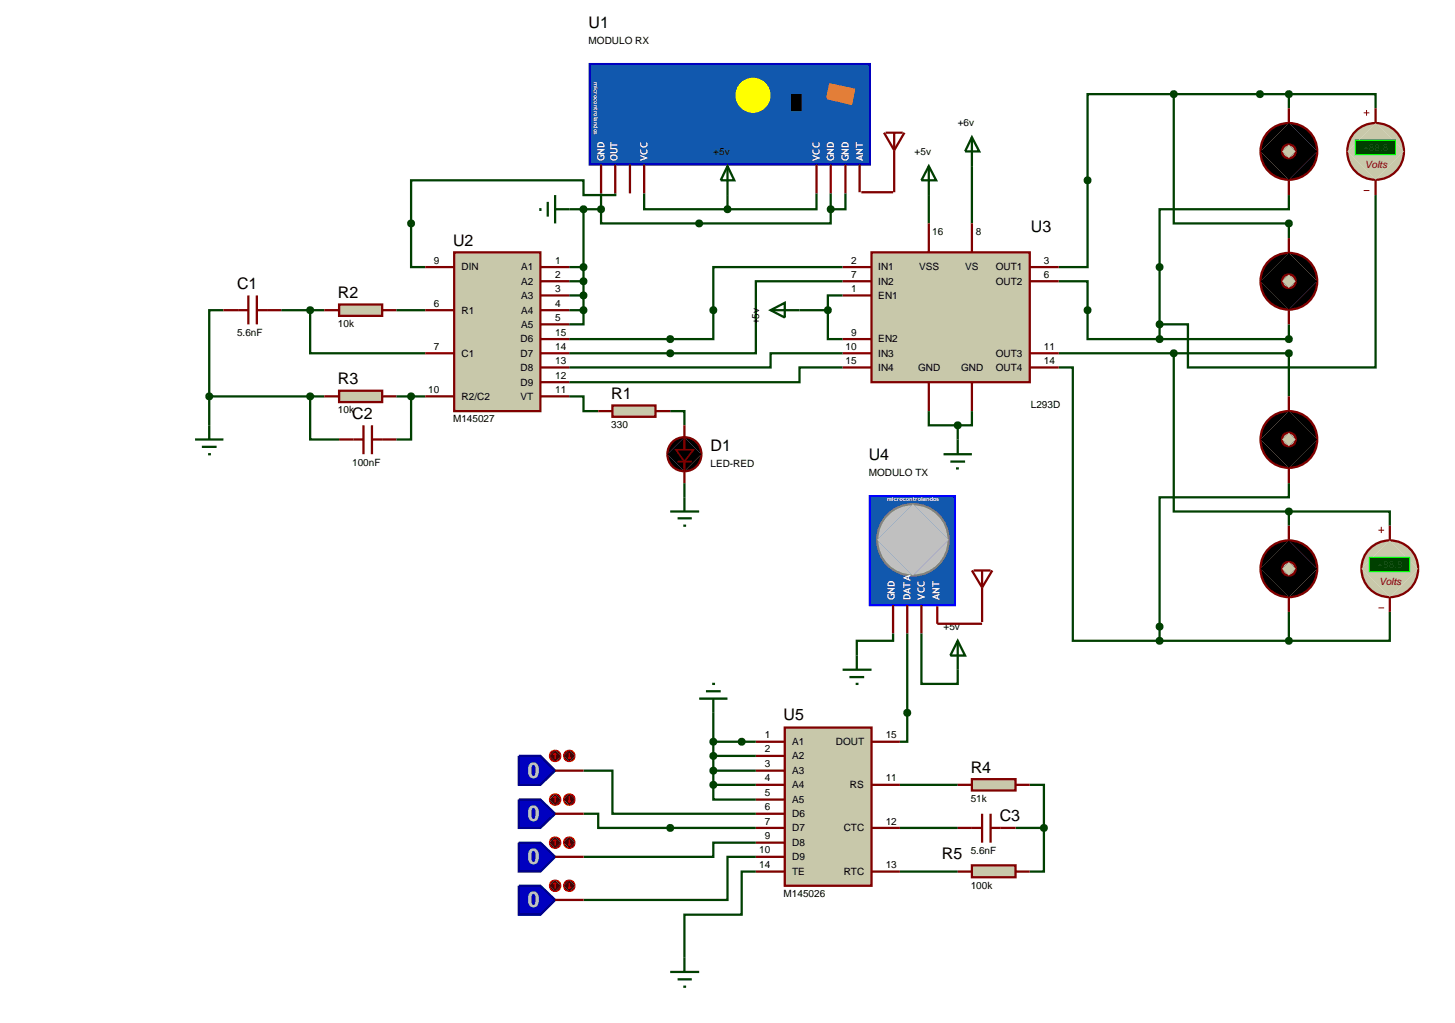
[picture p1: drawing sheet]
<svg xmlns="http://www.w3.org/2000/svg" width="257mm" height="180mm" viewBox="0 0 257 180" stroke-linecap="round" stroke-linejoin="round" font-family="sans-serif">
<g fill="none" stroke="#004000" stroke-width=".4">
<path d="M207 16.6v22.8h20.3v2.6M207 16.6h-15.2v30.5h-5.1M207 16.6h20.3M227.3 16.6h15.3v2.5M227.3 16.6v2.5M100.4 36.9h5.6M102.9 36.9v17.8M106 36.9v2.5h40.5v-2.5M106 34.1v2.8M108.5 34.1v.3h-5.6v-2.6h-30.4v15.3h2.5M113.6 34.1v2.8h14.7M128.3 34.4v2.5"/>
<path d="M144 34.1v2.8h-15.7M146.5 34.1v2.8M149.1 34.1v2.8h-2.6M163.8 34.4v5M171.4 29.3v10.1M227.3 34.4v2.5h-22.8v22.9M242.6 34.4v30.4h-33.1v-7.6h-5M39.4 54.7h-2.5v15.2M49.6 54.7h7.6M54.7 54.7v7.6h20.3M69.9 54.7h5.1M100.4 54.7h2.5"/>
<path d="M100.4 47.1h2.5M100.4 49.6h2.5M100.4 52.1h2.5M102.9 54.7v2.5h-2.5M141 54.7h5M146 54.7v5.1h2.6M148.6 52.1h-2.6v2.6M148.6 47.1h-22.8v12.7h-25.4M148.6 49.6h-15.3v12.7h-32.9M186.7 49.6h5.1v10.2h12.7M227.3 57.2v2.6h-22.8M36.9 69.9h20.3"/>
<path d="M36.9 69.9v5.1M54.7 69.9v7.6h5.1M69.9 69.9h5.1M72.5 69.9v7.6h-2.6M100.4 69.9h2.5v2.6h2.6M118.2 72.5h2.5v2.5M148.6 62.3h-12.7v2.5h-35.5M148.6 64.8h-7.6v2.6h-40.6M163.8 72.5v2.5h5.1M168.9 75v2.5M171.4 72.5v2.5h-2.5M186.7 64.8h2.5v48.2h15.3"/>
<path d="M186.7 62.3h40.6v7.6M207 62.3v27.9h20.3M120.7 85.2v2.5M227.3 85.2v2.5h-22.8v25.3M227.3 90.2h17.8v2.5M227.3 90.2v2.5M157.5 111.7v1.3h-6.4v2.6M160 111.7v19.1h-1.3M162.5 111.7v8.9h6.4v-2.5M204.5 113h22.8M227.3 107.9v5.1M245.1 107.9v5.1h-17.8"/>
<path d="M102.9 135.9h5.1v7.6h25.3M125.8 138.4v2.6h7.5M125.8 138.4h7.5M125.8 125.7v12.7M125.8 135.9h7.5M125.8 133.3h7.5M125.8 130.8h7.5M158.7 138.4h10.2M181.6 138.4h2.5v7.6M102.9 143.5h2.6v2.5h27.8M133.3 148.6h-7.5v2.5h-22.9M133.3 151.1h-5v7.6h-25.4"/>
<path d="M133.3 153.7h-2.5v7.6h-10.1v7.6M158.7 153.7h10.2M158.7 146h10.2M179.1 146h5M184.1 146v7.7h-2.5"/>
</g>
<path d="M104 11.3h49.4v17.7h-49.4z" fill="#1158ae" stroke="#0000c0" stroke-width=".4"/>
<path d="M151.6 29v4.9M151.9 33.9h5.6M155.9 23.4l1.8 3.1M156.2 23.4h3M157.7 23.4v2.8M157.7 26.5v7.4M159.5 23.4l-1.8 3.1" fill="none" stroke="#800000" stroke-width=".4"/>
<path d="M130.5 15a2.9 2.9 0 0 1 2.3-1.1l-2.9 2.9 .1-.7zM132.8 13.9a2.9 2.9 0 0 1 2.9 2.9zM132.8 19.7l2.9-2.9a2.9 2.9 0 0 1-2.9 2.9zM129.9 16.8l2.9 2.9a2.9 2.9 0 0 1-2.9-2.9z" fill="#ff0" stroke="#ff0" stroke-width=".4"/>
<path d="M129.9 16.8l2.9-2.9 2.9 2.9-2.9 2.9z" fill="#ff0"/>
<path d="M146.4 14.9l4.2 .9-.5 2.5-4.2-1z" fill="#ff8000" stroke="#ff8000" stroke-width=".4"/>
<path d="M139.7 16.8h1.5v2.6h-1.5z" fill="#000" stroke="#000" stroke-width=".4"/>
<path d="M106 29v5.1M108.5 29v5.1M111.1 29v5.1M113.6 29v5.1M144 29v5.1M146.5 29v5.1M149.1 29v5.1" fill="none" stroke="#800000" stroke-width=".4"/>
<path d="M80.1 44.5h15.2v28h-15.2z" fill="#c8c8aa" stroke="#800000" stroke-width=".4"/>
<g fill="none" stroke="#800000" stroke-width=".4">
<path d="M75 47.1h5.1M75 54.7h5.1M95.3 47.1h5.1M95.3 49.6h5.1M95.3 52.1h5.1M95.3 54.7h5.1M95.3 57.2h5.1M95.3 59.8h5.1M75 62.3h5.1M75 69.9h5.1M95.3 62.3h5.1M95.3 64.8h5.1"/>
<path d="M95.3 67.4h5.1M95.3 69.9h5.1"/>
</g>
<path d="M153.7 44.5h27.9v22.9h-27.9z" fill="#c8c8aa" stroke="#800000" stroke-width=".4"/>
<g fill="none" stroke="#800000" stroke-width=".4">
<path d="M163.8 39.4v5.1M171.4 39.4v5.1M148.6 47.1h5.1M148.6 49.6h5.1M148.6 52.1h5.1M148.6 59.8h5.1M181.6 47.1h5.1M181.6 49.6h5.1M148.6 62.3h5.1M148.6 64.8h5.1M163.8 67.4v5.1M171.4 67.4v5.1"/>
<path d="M181.6 62.3h5.1M181.6 64.8h5.1"/>
</g>
<path d="M108 71.5h7.6v2h-7.6z" fill="#c8c8aa" stroke="#800000" stroke-width=".4"/>
<path d="M105.5 72.5h2.5M115.6 72.5h2.6" fill="none" stroke="#800000" stroke-width=".4"/>
<path d="M59.8 53.7h7.6v2h-7.6z" fill="#c8c8aa" stroke="#800000" stroke-width=".4"/>
<path d="M57.2 54.7h2.6M67.4 54.7h2.5" fill="none" stroke="#800000" stroke-width=".4"/>
<path d="M59.8 68.9h7.6v2h-7.6z" fill="#c8c8aa" stroke="#800000" stroke-width=".4"/>
<path d="M39.4 54.7h4.4M43.8 52.1v5.1M45.3 52.1v5.1M45.3 54.7h4.3M57.2 69.9h2.6M59.8 77.5h4.3M64.1 75v5.1M65.6 75v5.1M65.6 77.5h4.3M67.4 69.9h2.5M120.7 75v4.3M120.7 81.4v3.8" fill="none" stroke="#800000" stroke-width=".4"/>
<path d="M118.3 78.2a2.97 2.97 0 0 1 2.4-1.1l-3 3 .1-.7zM120.7 77.1a2.95 2.95 0 0 1 3 3zM123.7 80.1a2.95 2.95 0 0 1-3 3zM117.7 80.1l3 3a2.95 2.95 0 0 1-3-3z" fill="#000" stroke="#800000" stroke-width=".4"/>
<path d="M117.7 80.1l3-3 3 3-3 3z" fill="#000"/>
<path d="M119.5 81.4h2.5" fill="none" stroke="#800000" stroke-width=".3"/>
<path d="M119.2 79.3h3.1l-1.6 2.1z" fill="#000" stroke="#800000" stroke-width=".3"/>
<g fill="none" stroke="#004000" stroke-width=".4">
<path d="M95.3 36.7v.5M96.6 35.6v2.6M97.9 36.9h2.5M97.9 34.4v5M128.3 29.3l1.2 2.5h-2.4zM128.3 29.3v5.1M163.8 29.3l1.3 2.5h-2.6zM163.8 29.3v5.1M135.9 54.7l2.5-1.3v2.6zM135.9 54.7h5.1M34.4 77.5h5M35.6 78.8h2.6"/>
<path d="M36.9 75v2.5M36.7 80.1h.5M118.2 90.2h5.1M119.5 91.4h2.5M120.5 92.7h.5M120.7 87.7v2.5M168.9 113l1.3 2.6h-2.6zM168.9 113v5.1"/>
</g>
<path d="M146.1 36.6l.4-.2-.5 .5zM146.5 36.4l.3 .1 .2 .4zM147 36.9l-.1 .3-.4 .2zM146 36.9l.5 .5-.4-.2z" fill="#004000" stroke="#004000" stroke-width=".4"/>
<path d="M146 36.9l.5-.5 .5 .5-.5 .5z" fill="#004000"/>
<path d="M128 36.5l.3-.1-.5 .5zM128.3 36.4l.3 .1 .2 .4zM128.8 36.9l-.1 .3-.4 .2zM127.8 36.9l.5 .5-.4-.2z" fill="#004000" stroke="#004000" stroke-width=".4"/>
<path d="M128.3 36.4l.5 .5-.5 .5-.5-.5z" fill="#004000"/>
<path d="M105.6 36.6l.4-.2-.5 .5zM106 36.4l.3 .1 .2 .4zM106 37.4l.5-.5-.1 .3zM105.5 36.9l.5 .5-.4-.2z" fill="#004000" stroke="#004000" stroke-width=".4"/>
<path d="M106 36.4l.5 .5-.5 .5-.5-.5z" fill="#004000"/>
<path d="M102.5 36.6l.4-.2-.5 .5zM102.9 36.4l.4 .2 .1 .3zM103.4 36.9l-.1 .3-.4 .2zM102.4 36.9l.5 .5-.4-.2z" fill="#004000" stroke="#004000" stroke-width=".4"/>
<path d="M102.4 36.9l.5-.5 .5 .5-.5 .5z" fill="#004000"/>
<path d="M102.6 46.7l.3-.1-.5 .5zM102.9 46.6l.4 .2 .1 .3zM102.9 47.6l.5-.5-.1 .3zM102.4 47.1l.5 .5-.4-.2z" fill="#004000" stroke="#004000" stroke-width=".4"/>
<path d="M102.9 46.6l.5 .5-.5 .5-.5-.5z" fill="#004000"/>
<path d="M102.6 49.2l.3-.1-.5 .5zM102.9 49.1l.4 .2 .1 .3zM103.4 49.6l-.1 .3-.4 .2zM102.4 49.6l.5 .5-.4-.2z" fill="#004000" stroke="#004000" stroke-width=".4"/>
<path d="M102.4 49.6l.5-.5 .5 .5-.5 .5z" fill="#004000"/>
<path d="M102.6 51.7l.3-.1-.5 .5zM102.9 51.6l.3 .1 .2 .4zM102.9 52.6l.5-.5-.1 .3zM102.4 52.1l.5 .5-.4-.2z" fill="#004000" stroke="#004000" stroke-width=".4"/>
<path d="M102.4 52.1l.5-.5 .5 .5-.5 .5z" fill="#004000"/>
<path d="M102.6 54.3l.3-.1-.5 .5zM102.9 54.2l.3 .1 .2 .4zM103.4 54.7l-.1 .3-.4 .2zM102.4 54.7l.5 .5-.4-.2z" fill="#004000" stroke="#004000" stroke-width=".4"/>
<path d="M102.4 54.7l.5-.5 .5 .5-.5 .5z" fill="#004000"/>
<path d="M72.1 69.6l.4-.2-.5 .5zM72.5 69.4l.4 .2 .1 .3zM72.5 70.4l.5-.5-.1 .3zM72 69.9l.5 .5-.3-.1z" fill="#004000" stroke="#004000" stroke-width=".4"/>
<path d="M72.5 69.4l.5 .5-.5 .5-.5-.5z" fill="#004000"/>
<path d="M54.3 54.4l.4-.2-.5 .5zM54.7 54.2l.3 .1 .2 .4zM54.7 55.2l.5-.5-.2 .4zM54.2 54.7l.5 .5-.4-.2z" fill="#004000" stroke="#004000" stroke-width=".4"/>
<path d="M54.2 54.7l.5-.5 .5 .5-.5 .5z" fill="#004000"/>
<path d="M54.4 69.5l.3-.1-.5 .5zM54.7 69.4l.3 .1 .2 .4zM54.7 70.4l.5-.5-.2 .4zM54.2 69.9l.5 .5-.4-.2z" fill="#004000" stroke="#004000" stroke-width=".4"/>
<path d="M54.7 69.4l.5 .5-.5 .5-.5-.5z" fill="#004000"/>
<path d="M36.6 69.5l.3-.1-.5 .5zM36.9 69.4l.4 .2 .1 .3zM36.9 70.4l.5-.5-.2 .4zM36.4 69.9l.5 .5-.4-.2z" fill="#004000" stroke="#004000" stroke-width=".4"/>
<path d="M36.9 69.4l.5 .5-.5 .5-.5-.5z" fill="#004000"/>
<path d="M145.7 54.3l.3-.1-.5 .5zM146 54.2l.3 .1 .2 .4zM146 55.2l.5-.5-.2 .4zM145.5 54.7l.5 .5-.4-.2z" fill="#004000" stroke="#004000" stroke-width=".4"/>
<path d="M145.5 54.7l.5-.5 .5 .5-.5 .5z" fill="#004000"/>
<path d="M168.9 77.5v2.6M166.4 80.1h5M167.6 81.4h2.6M168.6 82.6h.5" fill="none" stroke="#004000" stroke-width=".4"/>
<path d="M168.5 74.7l.4-.2-.5 .5zM168.9 74.5l.4 .2 .1 .3zM169.4 75l-.1 .3-.4 .2zM168.4 75l.5 .5-.4-.2z" fill="#004000" stroke="#004000" stroke-width=".4"/>
<path d="M168.4 75l.5-.5 .5 .5-.5 .5z" fill="#004000"/>
<path d="M204.2 59.4l.3-.1-.5 .5zM204.5 59.3l.4 .2 .1 .3zM205 59.8l-.1 .3-.4 .2zM204 59.8l.5 .5-.4-.2z" fill="#004000" stroke="#004000" stroke-width=".4"/>
<path d="M204.5 59.3l.5 .5-.5 .5-.5-.5z" fill="#004000"/>
<path d="M206.6 16.3l.4-.2-.5 .5zM207 16.1l.4 .2 .1 .3zM207 17.1l.5-.5-.1 .3zM206.5 16.6l.5 .5-.3-.1z" fill="#004000" stroke="#004000" stroke-width=".4"/>
<path d="M206.5 16.6l.5-.5 .5 .5-.5 .5z" fill="#004000"/>
<path d="M204.1 112.7l.4-.2-.5 .5zM204.5 112.5l.4 .2 .1 .3zM205 113l-.1 .3-.4 .2zM204 113l.5 .5-.4-.2z" fill="#004000" stroke="#004000" stroke-width=".4"/>
<path d="M204.5 112.5l.5 .5-.5 .5-.5-.5z" fill="#004000"/>
<path d="M206.6 62l.4-.2-.5 .5zM207 61.8l.4 .2 .1 .3zM207.5 62.3l-.1 .3-.4 .2zM206.5 62.3l.5 .5-.4-.2z" fill="#004000" stroke="#004000" stroke-width=".4"/>
<path d="M206.5 62.3l.5-.5 .5 .5-.5 .5z" fill="#004000"/>
<path d="M153.4 87.5h15v19.2h-15z" fill="#1158ae" stroke="#00f" stroke-width=".4"/>
<path d="M156.5 90.7a6.3 6.3 0 0 1 4.5-1.8l-6.3 6.3a6.3 6.3 0 0 1 1.8-4.5zM161 88.9a6.3 6.3 0 0 1 6.3 6.3zM161 101.5l6.3-6.3a6.3 6.3 0 0 1-6.3 6.3zM154.7 95.2l6.3 6.3a6.3 6.3 0 0 1-6.3-6.3z" fill="#c0c0c0" stroke="#808080" stroke-width=".4"/>
<path d="M154.7 95.2l6.3-6.3 6.3 6.3-6.3 6.3z" fill="#c0c0c0"/>
<path d="M157.5 106.7v5M160 106.7v5M162.5 106.7v5M165.3 106.9v3.1h7.9M171.4 100.6l1.8 3M171.7 100.6h3M173.2 100.6v2.8M173.2 103.6v6.1M175 100.6l-1.8 3" fill="none" stroke="#800000" stroke-width=".4"/>
<path d="M138.4 128.3h15.3v27.9h-15.3z" fill="#c8c8aa" stroke="#800000" stroke-width=".4"/>
<g fill="none" stroke="#800000" stroke-width=".4">
<path d="M133.3 130.8h5.1M133.3 133.3h5.1M133.3 135.9h5.1M133.3 138.4h5.1M153.7 130.8h5M153.7 138.4h5M133.3 141h5.1M133.3 143.5h5.1M133.3 146h5.1M133.3 148.6h5.1M133.3 151.1h5.1M133.3 153.7h5.1"/>
<path d="M153.7 146h5M153.7 153.7h5"/>
</g>
<path d="M171.4 137.4h7.7v2h-7.7z" fill="#c8c8aa" stroke="#800000" stroke-width=".4"/>
<path d="M168.9 138.4h2.5M179.1 138.4h2.5" fill="none" stroke="#800000" stroke-width=".4"/>
<path d="M171.4 152.6h7.7v2.1h-7.7z" fill="#c8c8aa" stroke="#800000" stroke-width=".4"/>
<path d="M168.9 153.7h2.5M168.9 146h4.3M173.2 143.5v5.1M174.7 143.5v5.1M174.7 146h4.4M179.1 153.7h2.5" fill="none" stroke="#800000" stroke-width=".4"/>
<path d="M183.7 145.7l.4-.2-.5 .5zM184.1 145.5l.3 .1 .2 .4zM184.1 146.5l.5-.5-.1 .3zM183.6 146l.5 .5-.4-.2z" fill="#004000" stroke="#004000" stroke-width=".4"/>
<path d="M184.1 145.5l.5 .5-.5 .5-.5-.5z" fill="#004000"/>
<path d="M91.5 133.3h3.8l2.6 2.6-2.6 2.5h-3.8z" fill="#0000c0" stroke="#000080" stroke-width=".4"/>
<path d="M97.9 135.9h5" fill="none" stroke="#800000" stroke-width=".4"/>
<path d="M97.2 132.6l.7-.3-1 1zM97.9 132.3a.94 .94 0 0 1 1 1zM98.9 133.3a.94 .94 0 0 1-1 1zM96.9 133.3l1 1a.94 .94 0 0 1-1-1z" fill="#400000" stroke="#f00" stroke-width=".2"/>
<path d="M96.9 133.3l1-1 1 1-1 1z" fill="#400000"/>
<path d="M97.9 132.8l-.3 .3M97.9 132.8l.2 .3M97.9 132.8v1" fill="none" stroke="#f00" stroke-width=".2"/>
<path d="M99.7 132.6l.7-.3-1 1zM100.4 132.3a.94 .94 0 0 1 1 1zM100.4 134.3l1-1a.94 .94 0 0 1-1 1zM99.4 133.3l1 1a.94 .94 0 0 1-1-1z" fill="#400000" stroke="#f00" stroke-width=".2"/>
<path d="M100.4 132.3l1 1-1 1-1-1z" fill="#400000"/>
<path d="M100.2 133.6l.2 .2M100.4 132.8v1M100.7 133.6l-.3 .2" fill="none" stroke="#f00" stroke-width=".2"/>
<path d="M91.5 141h3.8l2.6 2.5-2.6 2.5h-3.8z" fill="#0000c0" stroke="#000080" stroke-width=".4"/>
<path d="M97.9 143.5h5" fill="none" stroke="#800000" stroke-width=".4"/>
<path d="M97.2 140.3l.7-.3-1 1zM97.9 140a.94 .94 0 0 1 1 1zM98.9 141a.94 .94 0 0 1-1 1zM96.9 141l1 1a.94 .94 0 0 1-1-1z" fill="#400000" stroke="#f00" stroke-width=".2"/>
<path d="M97.9 140l1 1-1 1-1-1z" fill="#400000"/>
<path d="M97.9 140.4l-.3 .3M97.9 140.4l.2 .3M97.9 140.4v1.1" fill="none" stroke="#f00" stroke-width=".2"/>
<path d="M99.7 140.3l.7-.3-1 1zM100.4 140a.94 .94 0 0 1 1 1zM100.4 142l1-1a.94 .94 0 0 1-1 1zM99.4 141l1 1a.94 .94 0 0 1-1-1z" fill="#400000" stroke="#f00" stroke-width=".2"/>
<path d="M100.4 140l1 1-1 1-1-1z" fill="#400000"/>
<path d="M100.2 141.2l.2 .3M100.4 140.4v1.1M100.7 141.2l-.3 .3" fill="none" stroke="#f00" stroke-width=".2"/>
<path d="M91.5 148.6h3.8l2.6 2.5-2.6 2.6h-3.8z" fill="#0000c0" stroke="#000080" stroke-width=".4"/>
<path d="M97.9 151.1h5" fill="none" stroke="#800000" stroke-width=".4"/>
<path d="M97.2 147.9l.7-.3-1 1zM97.9 147.6a.94 .94 0 0 1 1 1zM98.9 148.6a.94 .94 0 0 1-1 1zM96.9 148.6l1 1a.94 .94 0 0 1-1-1z" fill="#400000" stroke="#f00" stroke-width=".2"/>
<path d="M96.9 148.6l1-1 1 1-1 1z" fill="#400000"/>
<path d="M97.9 148.1l-.3 .2M97.9 148.1l.2 .2M97.9 148.1v1" fill="none" stroke="#f00" stroke-width=".2"/>
<path d="M99.7 147.9l.7-.3-1 1zM100.4 147.6a.94 .94 0 0 1 1 1zM100.4 149.6l1-1a.94 .94 0 0 1-1 1zM99.4 148.6l1 1a.94 .94 0 0 1-1-1z" fill="#400000" stroke="#f00" stroke-width=".2"/>
<path d="M100.4 147.6l1 1-1 1-1-1z" fill="#400000"/>
<path d="M100.2 148.8l.2 .3M100.4 148.1v1M100.7 148.8l-.3 .3" fill="none" stroke="#f00" stroke-width=".2"/>
<path d="M91.5 156.2h3.8l2.6 2.5-2.6 2.6h-3.8z" fill="#0000c0" stroke="#000080" stroke-width=".4"/>
<path d="M97.9 158.7h5" fill="none" stroke="#800000" stroke-width=".4"/>
<path d="M97.2 155.5l.7-.3-1 1zM97.9 155.2a.94 .94 0 0 1 1 1zM97.9 157.2l1-1a.94 .94 0 0 1-1 1zM96.9 156.2l1 1a.94 .94 0 0 1-1-1z" fill="#400000" stroke="#f00" stroke-width=".2"/>
<path d="M97.9 155.2l1 1-1 1-1-1z" fill="#400000"/>
<path d="M97.9 155.7l-.3 .2M97.9 155.7l.2 .2M97.9 155.7v1" fill="none" stroke="#f00" stroke-width=".2"/>
<path d="M99.7 155.5l.7-.3-1 1zM100.4 155.2a.94 .94 0 0 1 1 1zM100.4 157.2l1-1a.94 .94 0 0 1-1 1zM99.4 156.2l1 1a.94 .94 0 0 1-1-1z" fill="#400000" stroke="#f00" stroke-width=".2"/>
<path d="M100.4 155.2l1 1-1 1-1-1z" fill="#400000"/>
<path d="M100.2 156.4l.2 .3M100.4 155.7v1M100.7 156.4l-.3 .3" fill="none" stroke="#f00" stroke-width=".2"/>
<path d="M148.6 118.1h5.1M149.8 119.4h2.6M151.1 115.6v2.5M123.3 123.2h5M124.5 121.9h2.6M125.6 120.6h.5M125.8 123.2v2.5M150.9 120.6h.5" fill="none" stroke="#004000" stroke-width=".4"/>
<path d="M125.4 138.1l.4-.2-.5 .5zM125.8 137.9l.4 .2 .1 .3zM125.8 138.9l.5-.5-.2 .4zM125.3 138.4l.5 .5-.3-.1z" fill="#004000" stroke="#004000" stroke-width=".4"/>
<path d="M125.8 137.9l.5 .5-.5 .5-.5-.5z" fill="#004000"/>
<path d="M125.5 135.5l.3-.1-.5 .5zM125.8 135.4l.3 .1 .2 .4zM126.3 135.9l-.2 .4-.3 .1zM125.3 135.9l.5 .5-.4-.2z" fill="#004000" stroke="#004000" stroke-width=".4"/>
<path d="M125.8 135.4l.5 .5-.5 .5-.5-.5z" fill="#004000"/>
<path d="M125.5 132.9l.3-.1-.5 .5zM125.8 132.8l.3 .1 .2 .4zM126.3 133.3l-.2 .4-.3 .1zM125.3 133.3l.5 .5-.4-.2z" fill="#004000" stroke="#004000" stroke-width=".4"/>
<path d="M125.8 132.8l.5 .5-.5 .5-.5-.5z" fill="#004000"/>
<path d="M125.5 130.4l.3-.1-.5 .5zM125.8 130.3l.3 .1 .2 .4zM125.8 131.3l.5-.5-.2 .4zM125.3 130.8l.5 .5-.3-.1z" fill="#004000" stroke="#004000" stroke-width=".4"/>
<path d="M125.8 130.3l.5 .5-.5 .5-.5-.5z" fill="#004000"/>
<path d="M224.1 22.9a5 5 0 0 1 3.2-1.2l-5 5a5 5 0 0 1 1.8-3.8zM227.3 21.7a5 5 0 0 1 5 5zM232.3 26.7a5 5 0 0 1-5 5zM222.3 26.7l5 5a5 5 0 0 1-5-5z" fill="#000" stroke="#800000" stroke-width=".4"/>
<path d="M227.3 21.7l5 5-5 5-5-5z" fill="#000"/>
<path d="M226.6 25.7l.7-.2-1.2 1.2 .1-.4zM227.3 25.5a1.16 1.16 0 0 1 1.2 1.2zM228.5 26.7a1.16 1.16 0 0 1-1.2 1.2zM226.1 26.7l1.2 1.2a1.16 1.16 0 0 1-1.2-1.2z" fill="#c8c8aa" stroke="#800000" stroke-width=".4"/>
<path d="M227.3 25.5l1.2 1.2-1.2 1.2-1.2-1.2z" fill="#c8c8aa"/>
<path d="M227.3 19.1v2.6M227.3 31.8v2.6" fill="none" stroke="#800000" stroke-width=".4"/>
<path d="M224.1 45.8a5 5 0 0 1 3.2-1.2l-5 5a5 5 0 0 1 1.8-3.8zM227.3 44.6a5 5 0 0 1 5 5zM232.3 49.6a5 5 0 0 1-5 5zM222.3 49.6l5 5a5 5 0 0 1-5-5z" fill="#000" stroke="#800000" stroke-width=".4"/>
<path d="M227.3 44.6l5 5-5 5-5-5z" fill="#000"/>
<path d="M226.3 48.9l.6-.4 .4-.1-1.2 1.2zM227.3 48.4a1.16 1.16 0 0 1 1.2 1.2zM228.5 49.6a1.16 1.16 0 0 1-1.2 1.2zM226.1 49.6l1.2 1.2a1.16 1.16 0 0 1-1.2-1.2z" fill="#c8c8aa" stroke="#800000" stroke-width=".4"/>
<path d="M226.1 49.6l1.2-1.2 1.2 1.2-1.2 1.2z" fill="#c8c8aa"/>
<path d="M227.3 42v2.5M227.3 54.7v2.5" fill="none" stroke="#800000" stroke-width=".4"/>
<path d="M224.1 73.7a5 5 0 0 1 3.2-1.2l-5 5a5 5 0 0 1 1.8-3.8zM227.3 72.5a5 5 0 0 1 5 5zM232.3 77.5a5 5 0 0 1-5 5zM222.3 77.5l5 5a5 5 0 0 1-5-5z" fill="#000" stroke="#800000" stroke-width=".4"/>
<path d="M227.3 72.5l5 5-5 5-5-5z" fill="#000"/>
<path d="M226.6 76.5l.7-.2-1.2 1.2 .1-.4zM227.3 76.3a1.16 1.16 0 0 1 1.2 1.2zM228.5 77.5a1.16 1.16 0 0 1-1.2 1.2zM226.1 77.5l1.2 1.2a1.16 1.16 0 0 1-1.2-1.2z" fill="#c8c8aa" stroke="#800000" stroke-width=".4"/>
<path d="M227.3 76.3l1.2 1.2-1.2 1.2-1.2-1.2z" fill="#c8c8aa"/>
<path d="M227.3 69.9v2.6M227.3 82.6v2.6" fill="none" stroke="#800000" stroke-width=".4"/>
<path d="M224.1 96.5a5 5 0 0 1 3.2-1.2l-5 5a5 5 0 0 1 1.8-3.8zM227.3 95.3a5 5 0 0 1 5 5zM232.3 100.3a5 5 0 0 1-5 5zM222.3 100.3l5 5a5 5 0 0 1-5-5z" fill="#000" stroke="#800000" stroke-width=".4"/>
<path d="M227.3 95.3l5 5-5 5-5-5z" fill="#000"/>
<path d="M226.6 99.3l.7-.2-1.2 1.2 .1-.4zM227.3 99.1a1.16 1.16 0 0 1 1.2 1.2zM227.3 101.5l1.2-1.2a1.16 1.16 0 0 1-1.2 1.2zM226.1 100.3l1.2 1.2a1.16 1.16 0 0 1-1.2-1.2z" fill="#c8c8aa" stroke="#800000" stroke-width=".4"/>
<path d="M227.3 99.1l1.2 1.2-1.2 1.2-1.2-1.2z" fill="#c8c8aa"/>
<path d="M227.3 92.7v2.5M227.3 105.4v2.5" fill="none" stroke="#800000" stroke-width=".4"/>
<path d="M171.4 24.2l1.3 2.5h-2.5zM171.4 24.2v5.1" fill="none" stroke="#004000" stroke-width=".4"/>
<path d="M221.8 16.3l.4-.2-.5 .5zM222.2 16.1l.3 .1 .2 .4zM222.2 17.1l.5-.5-.2 .4zM221.7 16.6l.5 .5-.4-.2z" fill="#004000" stroke="#004000" stroke-width=".4"/>
<path d="M221.7 16.6l.5-.5 .5 .5-.5 .5z" fill="#004000"/>
<path d="M204.2 46.7l.3-.1-.5 .5zM204.5 46.6l.4 .2 .1 .3zM204.5 47.6l.5-.5-.1 .3zM204 47.1l.5 .5-.4-.2z" fill="#004000" stroke="#004000" stroke-width=".4"/>
<path d="M204.5 46.6l.5 .5-.5 .5-.5-.5z" fill="#004000"/>
<path d="M226.9 39.1l.4-.2-.5 .5zM227.3 38.9l.4 .2 .1 .3zM227.8 39.4l-.1 .3-.4 .2zM226.8 39.4l.5 .5-.4-.2z" fill="#004000" stroke="#004000" stroke-width=".4"/>
<path d="M226.8 39.4l.5-.5 .5 .5-.5 .5z" fill="#004000"/>
<path d="M227 59.4l.3-.1-.5 .5zM227.3 59.3l.4 .2 .1 .3zM227.8 59.8l-.1 .3-.4 .2zM226.8 59.8l.5 .5-.4-.2z" fill="#004000" stroke="#004000" stroke-width=".4"/>
<path d="M227.3 59.3l.5 .5-.5 .5-.5-.5z" fill="#004000"/>
<path d="M125.4 54.4l.4-.2-.5 .5zM125.8 54.2l.3 .1 .2 .4zM125.8 55.2l.5-.5-.2 .4zM125.3 54.7l.5 .5-.3-.1z" fill="#004000" stroke="#004000" stroke-width=".4"/>
<path d="M125.3 54.7l.5-.5 .5 .5-.5 .5z" fill="#004000"/>
<path d="M117.9 145.6l.3-.1-.5 .5zM118.2 145.5l.3 .1 .2 .4zM118.7 146l-.2 .4-.3 .1zM117.7 146l.5 .5-.4-.2z" fill="#004000" stroke="#004000" stroke-width=".4"/>
<path d="M118.2 145.5l.5 .5-.5 .5-.5-.5z" fill="#004000"/>
<path d="M130.5 130.4l.3-.1-.5 .5zM130.8 130.3l.4 .2 .1 .3zM131.3 130.8l-.2 .4-.3 .1zM130.3 130.8l.5 .5-.3-.1z" fill="#004000" stroke="#004000" stroke-width=".4"/>
<path d="M130.3 130.8l.5-.5 .5 .5-.5 .5z" fill="#004000"/>
<path d="M159.6 125.4l.4-.2-.5 .5zM160 125.2l.4 .2 .1 .3zM160 126.2l.5-.5-.2 .4zM159.5 125.7l.5 .5-.3-.1z" fill="#004000" stroke="#004000" stroke-width=".4"/>
<path d="M160 125.2l.5 .5-.5 .5-.5-.5z" fill="#004000"/>
<path d="M72.1 39.1l.4-.2-.5 .5zM72.5 38.9l.4 .2 .1 .3zM72.5 39.9l.5-.5-.1 .3zM72 39.4l.5 .5-.3-.1z" fill="#004000" stroke="#004000" stroke-width=".4"/>
<path d="M72 39.4l.5-.5 .5 .5-.5 .5z" fill="#004000"/>
<path d="M117.9 61.9l.3-.1-.5 .5zM118.2 61.8l.3 .1 .2 .4zM118.7 62.3l-.2 .4-.3 .1zM117.7 62.3l.5 .5-.4-.2z" fill="#004000" stroke="#004000" stroke-width=".4"/>
<path d="M117.7 62.3l.5-.5 .5 .5-.5 .5z" fill="#004000"/>
<path d="M122.9 39.1l.4-.2-.5 .5zM123.3 38.9l.3 .1 .2 .4zM123.8 39.4l-.1 .3-.4 .2zM122.8 39.4l.5 .5-.3-.1z" fill="#004000" stroke="#004000" stroke-width=".4"/>
<path d="M122.8 39.4l.5-.5 .5 .5-.5 .5z" fill="#004000"/>
<path d="M117.9 59.4l.3-.1-.5 .5zM118.2 59.3l.3 .1 .2 .4zM118.7 59.8l-.2 .4-.3 .1zM117.7 59.8l.5 .5-.4-.2z" fill="#004000" stroke="#004000" stroke-width=".4"/>
<path d="M118.2 59.3l.5 .5-.5 .5-.5-.5z" fill="#004000"/>
<path d="M118.2 171.4h5.1M119.5 172.7h2.5M120.5 174h.5M120.7 168.9v2.5" fill="none" stroke="#004000" stroke-width=".4"/>
<path d="M191.5 31.4l.3-.1-.5 .5zM191.8 31.3l.4 .2 .1 .3zM192.3 31.8l-.1 .3-.4 .2zM191.3 31.8l.5 .5-.4-.2z" fill="#004000" stroke="#004000" stroke-width=".4"/>
<path d="M191.8 31.3l.5 .5-.5 .5-.5-.5z" fill="#004000"/>
<path d="M191.4 54.4l.4-.2-.5 .5zM191.8 54.2l.4 .2 .1 .3zM192.3 54.7l-.1 .3-.4 .2zM191.3 54.7l.5 .5-.4-.2z" fill="#004000" stroke="#004000" stroke-width=".4"/>
<path d="M191.3 54.7l.5-.5 .5 .5-.5 .5z" fill="#004000"/>
<path d="M239.4 22.9a5 5 0 0 1 3.2-1.2l-5 5a5 5 0 0 1 1.8-3.8zM242.6 21.7a5 5 0 0 1 5 5zM247.6 26.7a5 5 0 0 1-5 5zM237.6 26.7l5 5a5 5 0 0 1-5-5z" fill="#c8c8aa" stroke="#800000" stroke-width=".4"/>
<path d="M242.6 21.7l5 5-5 5-5-5z" fill="#c8c8aa"/>
<path d="M240.5 19.9h1M241 19.4v1M240.5 33.6h1" fill="none" stroke="#800000" stroke-width=".18"/>
<path d="M239 24.7h7.1v2.6h-7.1z" fill="#004000" stroke="#0f0" stroke-width=".2"/>
<path d="M242.6 19.1v2.6M242.6 31.8v2.6" fill="none" stroke="#800000" stroke-width=".4"/>
<path d="M226.9 16.3l.4-.2-.5 .5zM227.3 16.1l.4 .2 .1 .3zM227.8 16.6l-.1 .3-.4 .2zM226.8 16.6l.5 .5-.4-.2z" fill="#004000" stroke="#004000" stroke-width=".4"/>
<path d="M226.8 16.6l.5-.5 .5 .5-.5 .5z" fill="#004000"/>
<path d="M204.2 56.8l.3-.1-.5 .5zM204.5 56.7l.4 .2 .1 .3zM205 57.2l-.1 .3-.4 .2zM204 57.2l.5 .5-.4-.2z" fill="#004000" stroke="#004000" stroke-width=".4"/>
<path d="M204.5 56.7l.5 .5-.5 .5-.5-.5z" fill="#004000"/>
<path d="M226.9 62l.4-.2-.5 .5zM227.3 61.8l.4 .2 .1 .3zM227.8 62.3l-.1 .3-.4 .2zM226.8 62.3l.5 .5-.4-.2z" fill="#004000" stroke="#004000" stroke-width=".4"/>
<path d="M226.8 62.3l.5-.5 .5 .5-.5 .5z" fill="#004000"/>
<path d="M204.2 110.1l.3-.1-.5 .5zM204.5 110l.4 .2 .1 .3zM205 110.5l-.1 .3-.4 .2zM204 110.5l.5 .5-.4-.2z" fill="#004000" stroke="#004000" stroke-width=".4"/>
<path d="M204.5 110l.5 .5-.5 .5-.5-.5z" fill="#004000"/>
<path d="M241.3 97.1a5 5 0 0 1 3.8-1.8l-5 5a5 5 0 0 1 1.2-3.2zM245.1 95.3a5 5 0 0 1 5 5zM245.1 105.3l5-5a5 5 0 0 1-5 5zM240.1 100.3l5 5a5 5 0 0 1-5-5z" fill="#c8c8aa" stroke="#800000" stroke-width=".4"/>
<path d="M240.1 100.3l5-5 5 5-5 5z" fill="#c8c8aa"/>
<path d="M243.1 93.5h1M243.6 92.9v1.1M243.1 107.2h1" fill="none" stroke="#800000" stroke-width=".18"/>
<path d="M241.5 98.3h7.1v2.5h-7.1z" fill="#004000" stroke="#0f0" stroke-width=".2"/>
<path d="M245.1 92.7v2.5M245.1 105.4v2.5" fill="none" stroke="#800000" stroke-width=".4"/>
<path d="M226.9 89.9l.4-.2-.5 .5zM227.3 89.7l.4 .2 .1 .3zM227.8 90.2l-.1 .3-.4 .2zM226.8 90.2l.5 .5-.4-.2z" fill="#004000" stroke="#004000" stroke-width=".4"/>
<path d="M226.8 90.2l.5-.5 .5 .5-.5 .5z" fill="#004000"/>
<path d="M226.9 112.7l.4-.2-.5 .5zM227.3 112.5l.4 .2 .1 .3zM227.8 113l-.1 .3-.4 .2zM226.8 113l.5 .5-.4-.2z" fill="#004000" stroke="#004000" stroke-width=".4"/>
<path d="M227.3 112.5l.5 .5-.5 .5-.5-.5z" fill="#004000"/>
<g font-size="3.9" fill="#c0c0c0">
<text x="93" y="137.1">0</text>
<text x="93" y="144.7">0</text>
<text x="93" y="152.3">0</text>
<text x="93" y="159.9">0</text>
</g>
<g font-size="2.8">
<text x="103.8" y="5">U1</text>
<text x="181.8" y="40.9">U3</text>
<text x="79.9" y="43.4">U2</text>
<text x="41.8" y="51">C1</text>
<text x="59.6" y="52.6">R2</text>
<text x="59.6" y="67.8">R3</text>
<text x="107.8" y="70.4">R1</text>
<text x="62.1" y="73.9">C2</text>
<text x="125.3" y="79.6">D1</text>
<text x="153.2" y="81.2">U4</text>
<text x="138.2" y="127.1">U5</text>
<text x="171.2" y="136.3">R4</text>
<text x="176.3" y="144.9">C3</text>
<text x="166.1" y="151.5">R5</text>
</g>
<g font-size="1.8">
<text x="103.8" y="7.8">MODULO RX</text>
<text x="168.9" y="22.3">+6v</text>
<text x="125.8" y="27.3">+5v</text>
<text x="161.3" y="27.3">+5v</text>
<text x="164.4" y="41.4">16</text>
<text x="172.1" y="41.4">8</text>
<text x="76.5" y="46.5">9</text>
<text x="81.4" y="47.7">DIN</text>
<text x="91.9" y="47.7">A1</text>
<text x="97.9" y="46.5">1</text>
<text x="150.1" y="46.5">2</text>
<text x="154.9" y="47.7">IN1</text>
<text x="162.1" y="47.6">VSS</text>
<text x="170.2" y="47.6">VS</text>
<text x="175.6" y="47.7">OUT1</text>
<text x="184.1" y="46.5">3</text>
<text x="91.9" y="50.2">A2</text>
<text x="91.9" y="52.7">A3</text>
<text x="97.9" y="49">2</text>
<text x="97.9" y="51.5">3</text>
<text x="150.1" y="49">7</text>
<text x="150.1" y="51.5">1</text>
<text x="154.9" y="50.2">IN2</text>
<text x="154.9" y="52.7">EN1</text>
<text x="175.6" y="50.2">OUT2</text>
<text x="184.1" y="49">6</text>
<text x="41.8" y="59.2">5.6nF</text>
<text x="59.6" y="57.7">10k</text>
<text x="76.5" y="54.1">6</text>
<text x="81.4" y="55.3">R1</text>
<text x="91.9" y="55.3">A4</text>
<text x="91.9" y="57.8">A5</text>
<text x="97.9" y="54.1">4</text>
<text x="97.9" y="56.6">5</text>
<text x="97.9" y="59.2">15</text>
<text x="133.9" y="57.2" transform="rotate(-90 133.9 57.2)">+5v</text>
<text x="150.1" y="59.2">9</text>
<text x="76.5" y="61.7">7</text>
<text x="81.4" y="62.9">C1</text>
<text x="91.8" y="60.4">D6</text>
<text x="91.8" y="62.9">D7</text>
<text x="91.8" y="65.4">D8</text>
<text x="97.9" y="61.7">14</text>
<text x="97.9" y="64.2">13</text>
<text x="149.1" y="61.7">10</text>
<text x="149.1" y="64.2">15</text>
<text x="154.9" y="62.9">IN3</text>
<text x="154.9" y="65.4">IN4</text>
<text x="154.9" y="60.4">EN2</text>
<text x="161.9" y="65.5">GND</text>
<text x="169.5" y="65.5">GND</text>
<text x="175.6" y="62.9">OUT3</text>
<text x="175.6" y="65.4">OUT4</text>
<text x="184.1" y="61.7">11</text>
<text x="184.1" y="64.2">14</text>
<text x="75.5" y="69.3">10</text>
<text x="81.4" y="70.5">R2/C2</text>
<text x="91.8" y="68">D9</text>
<text x="91.8" y="70.5">VT</text>
<text x="97.9" y="66.8">12</text>
<text x="97.9" y="69.3">11</text>
<text x="181.8" y="71.9">L293D</text>
<text x="59.6" y="72.9">10k</text>
<text x="79.9" y="74.5">M145027</text>
<text x="107.8" y="75.5">330</text>
<text x="62.1" y="82.1">100nF</text>
<text x="125.3" y="82.4">LED-RED</text>
<text x="153.2" y="84">MODULO TX</text>
<text x="166.4" y="111.1">+5v</text>
<text x="134.9" y="130.2">1</text>
<text x="139.7" y="131.4">A1</text>
<text x="147.4" y="131.4">DOUT</text>
<text x="156.2" y="130.2">15</text>
<text x="134.9" y="132.7">2</text>
<text x="134.9" y="135.3">3</text>
<text x="134.9" y="137.8">4</text>
<text x="139.7" y="133.9">A2</text>
<text x="139.7" y="136.5">A3</text>
<text x="156.2" y="137.8">11</text>
<text x="134.9" y="140.4">5</text>
<text x="134.9" y="142.9">6</text>
<text x="139.7" y="139">A4</text>
<text x="139.7" y="141.6">A5</text>
<text x="149.9" y="139">RS</text>
<text x="171.2" y="141.4">51k</text>
<text x="134.9" y="145.4">7</text>
<text x="134.9" y="148">9</text>
<text x="139.7" y="144.1">D6</text>
<text x="139.7" y="146.6">D7</text>
<text x="139.7" y="149.2">D8</text>
<text x="148.8" y="146.6">CTC</text>
<text x="156.2" y="145.4">12</text>
<text x="133.9" y="150.5">10</text>
<text x="133.9" y="153.1">14</text>
<text x="139.7" y="151.7">D9</text>
<text x="139.7" y="154.3">TE</text>
<text x="148.8" y="154.3">RTC</text>
<text x="156.2" y="153.1">13</text>
<text x="171.2" y="150.6">5.6nF</text>
<text x="138.2" y="158.2">M145026</text>
<text x="171.2" y="156.7">100k</text>
</g>
<g font-size="1.8" fill="#fff">
<text x="106.6" y="28.5" transform="rotate(-90 106.6 28.5)">GND</text>
<text x="108.9" y="28.5" transform="rotate(-90 108.9 28.5)">OUT</text>
<text x="114.2" y="28.4" transform="rotate(-90 114.2 28.4)">VCC</text>
<text x="144.6" y="28.4" transform="rotate(-90 144.6 28.4)">VCC</text>
<text x="147.1" y="28.5" transform="rotate(-90 147.1 28.5)">GND</text>
<text x="149.7" y="28.5" transform="rotate(-90 149.7 28.5)">GND</text>
<text x="152.2" y="28.5" transform="rotate(-90 152.2 28.5)">ANT</text>
<text x="157.8" y="105.9" transform="rotate(-90 157.8 105.9)">GND</text>
<text x="160.6" y="105.9" transform="rotate(-90 160.6 105.9)">DATA</text>
<text x="163.1" y="105.8" transform="rotate(-90 163.1 105.8)">VCC</text>
<text x="165.7" y="105.9" transform="rotate(-90 165.7 105.9)">ANT</text>
</g>
<g font-size="1.8" fill="#008000">
<text x="240.4" y="26.6">+88.8</text>
<text x="242.9" y="100.1">+88.8</text>
</g>
<g font-size="1.8" fill="#800000">
<text x="240.7" y="29.6">Volts</text>
<text x="243.2" y="103.2">Volts</text>
</g>
<g font-size="1.1" fill="#fff">
<text x="104.7" y="14.5" transform="rotate(90 104.7 14.5)">microcontrolandos</text>
<text x="156.4" y="88.3">microcontrolandos</text>
</g>
</svg>
